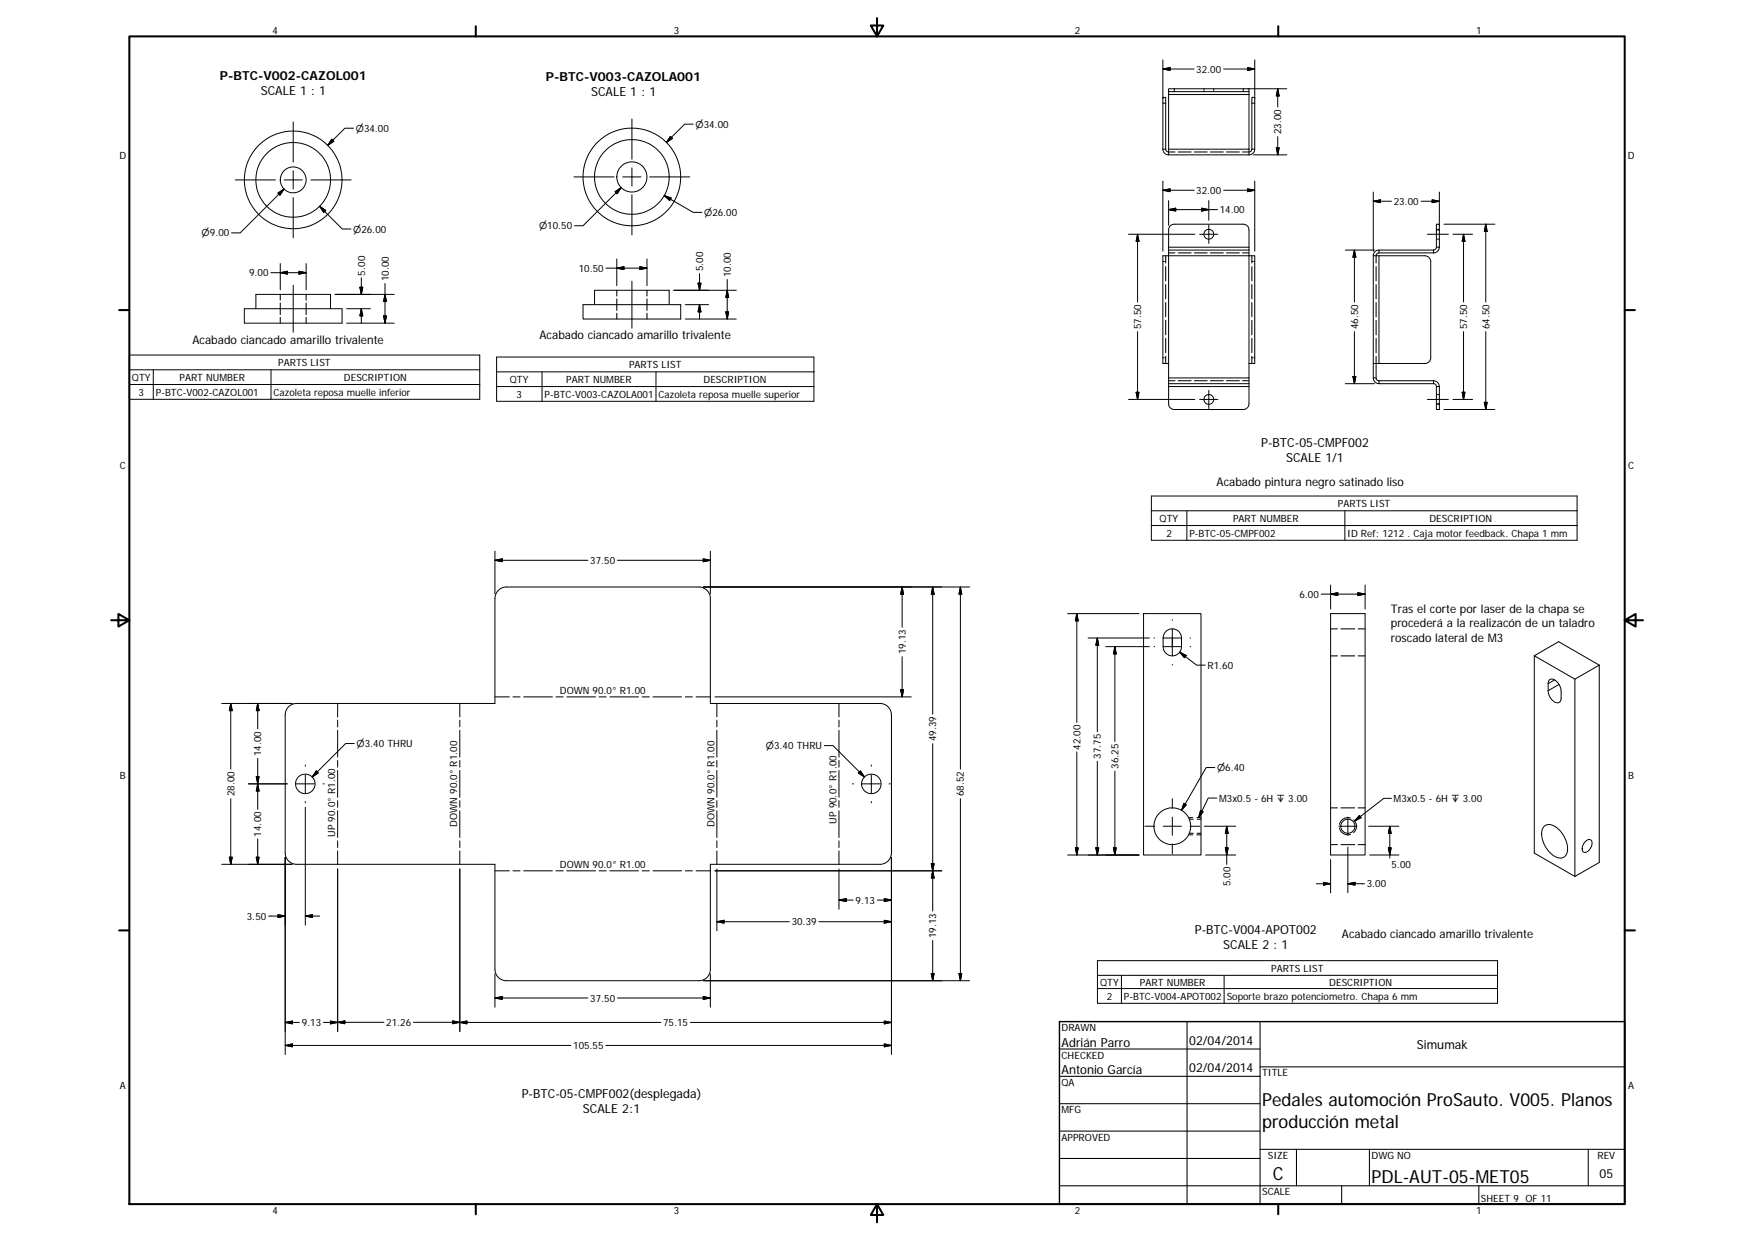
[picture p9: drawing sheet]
<svg xmlns="http://www.w3.org/2000/svg" width="594mm" height="420mm" viewBox="0 0 594 420" stroke-linecap="round" stroke-linejoin="round" font-family="sans-serif">
<g fill="none" stroke="#000" stroke-width=".34">
<path d="M393.9 23.4l2.4-.5v1zM393.9 23.4h10.5M393.9 34.9v-1.9h.9v1.9M393.9 34.9v15.6M393.9 34.9h.9M393.9 20.3v13.1M394.8 34.9v15.6M395.8 31v1M395.8 32h27.2M395.8 32v18.5M397.7 30.1h-1.9v.9h1.9M397.7 30.1v.9"/>
<path d="M397.7 31h23.4M397.7 30.1h23.4M421.1 30.1v.9M421.1 30.1h1.9v.9h-1.9M422.6 22.9l2.4 .5-2.4 .5zM422.6 30.1h13.2M423 31v1M423 32v18.5M424 34.9h1M424 34.9v15.6M424 34.9v-1.9h1v1.9M425 23.4h-10.6"/>
<path d="M425 34.9v15.6M425 20.3v13.1M432.8 30.1v6.1M432.8 30.1l.5 2.4h-1zM99.3 41.3v13.6M99.3 57.8v6.2M112.4 47.1l.7 .7-2.1 1.4zM119.7 43.4h-2.9l-5.8 5.8M194.4 59.9h13.6M210.9 59.9h6.2M214 40.3v13.6M214 56.8v6.2"/>
<path d="M220 59.9h13.6M227.1 46.2l.7 .6-2.1 1.4zM234.8 42h-2.9l-6.2 6.2M393.9 50.5h.9M393.9 50.5a1.9 1.9 0 0 0 1.9 1.9M394.8 50.5l.4 .8 .6 .2M395.8 50.5v1.9M395.8 50.5h27.2M395.8 52.4h27.2M423 50.5v1.9M424 50.5h1M424 50.5l-.4 .8-.6 .2"/>
<path d="M424.6 52.4h11.2M425 50.5a1.9 1.9 0 0 1-2 1.9M432.3 50h1l-.5 2.4zM432.8 46.2v6.2M79.7 60.9h13.6M94.1 65.4l2.1-1.4-1.4 2.1zM96.2 60.9h6.2M96.2 64l-14.8 14.8h-3M99.3 66.9v13.6M105.3 60.9h13.6M108.3 69.8l2 1.4-.7 .7zM108.3 69.9l7.6 7.6h2.9"/>
<path d="M208.3 64.9l2.1-1.4-1.4 2.1zM210.4 63.5l-12.9 12.9h-2.9M214 65.9v13.6M225 66.2l2.3 .8-.5 .9zM225 66.2l9.8 5.7h2.9M382.2 79.3h22.5M385.3 79.3v23M385.3 79.3l.5 2.4h-1zM393.9 64.4l2.4-.5v1zM393.9 64.4h10.5M393.9 61.3v23.7M395.8 71l2.4-.5v1z"/>
<path d="M395.8 71h16.6M395.8 67.9v8.4M406.3 79.3h6.2M407 70.5l2.4 .5-2.4 .5zM409.4 76.2v6.2M409.4 67.9v6.7M414.4 64.4h10.6M422.6 63.9l2.4 .5-2.4 .5zM425 61.3v23.7M465.1 65v20M465.1 68.1l2.5-.5v1zM465.1 68.1h6.2"/>
<path d="M481.3 68.1h6.2M483.4 79.3h7.2M485.1 67.6l2.4 .5-2.4 .5zM486.5 77.9v-2h1v2M486.5 77.9h1M486.5 77.9v5.8M487.5 65v11.3M487.5 77.9v5.8M489 75.9h17.3M492.1 79.3h6.7M495.7 79.3v23M495.7 79.3l.5 2.4h-1z"/>
<path d="M503.2 75.9v26.4M503.2 75.9l.5 2.4h-1zM91.7 92.3h12M94.9 92.3l2.5-.5v1zM94.9 89.2v8.9M99.3 96.6v15.9M101.3 91.8l2.4 .5-2.4 .5zM103.7 89.2v8.9M113.5 99.7h20M121.9 97.2h1l-.5 2.5zM122.4 94v5.7M130.4 96v13.4"/>
<path d="M130.4 99.7l.5 2.4h-1zM208.9 87.7v9M208.9 90.8l2.4-.5v1zM214 95.2v15.9M216.7 90.3l2.4 .5-2.4 .5zM219.1 87.7v9M219.1 90.8h-13.9M228.2 98.3h21.2M236.4 95.9h1l-.5 2.4zM236.9 92.6v5.7M246.3 94.6v13.4M246.3 98.3l.5 2.4h-1z"/>
<path d="M393.9 88.5h.3M394.5 88.5h.3M395.8 83.7v-5.8a1.89 1.89 0 0 1 1.9-2h23.4a1.93 1.93 0 0 1 1.9 2v5.8M395.8 83.7v1M395.8 86.6v36.5M395.8 86.6h27.2M395.8 83.7h27.2M395.8 86.6h-1.9v36.5h1.9v4.9M423 84.7v1.9M423 84.7h-27.2v1.9M423 83.7v1M423 86.6v41.4"/>
<path d="M423 86.6h2v36.5h-2M424 88.5h.3M424.7 88.5h.3M455.6 84.7h9.9M458.7 84.7v17.6M458.7 84.7l.5 2.4h-1zM465.1 86.6h2M465.1 86.6v41.4M467.1 85.6l-.6 .2-.4 .8M467.1 86.6h15.5a2.01 2.01 0 0 1 2 1.9v32.6a1.94 1.94 0 0 1-2 2h-15.5M467.1 84.7a1.9 1.9 0 0 0-2 1.9M467.1 84.7v.9"/>
<path d="M467.1 86.6v36.5M467.1 85.6h18.4M467.1 84.7h18.4M485.5 84.7v.9M486.5 83.7l-.2 .6-.8 .4M486.5 83.7h1M487.5 83.7a1.94 1.94 0 0 1-2 1.9M82.8 104.5h33.1v4.9h-33.1zM86.7 104.5v-4.8h25.2v4.8M117.4 109.4h16.1M117.4 104.5h8.1M122.4 104.5v4.9"/>
<path d="M122.4 104.5l.5 2.5h-1zM129.9 107h1l-.5 2.4zM197.5 103.1h33.1v4.9h-33.1zM201.4 103.1v-4.8h25.2v4.8M232.1 108h17.3M232.1 103.1h7.9M236.9 103.1l.5 2.5h-1zM236.9 103.1v4.9M245.8 105.6h1l-.5 2.4zM385.3 112.3v22.9M458.7 112.3v17.6M495.7 112.3v22.9"/>
<path d="M503.2 112.3v26.3M43.8 120.2h118.7v15h-118.7zM43.8 125.2h118.7M43.8 130.2h118.7M51.9 125.2v10M91.8 125.2v10M168.2 130.9h107.5M168.2 120.9h107.5v15h-107.5zM168.2 125.9h107.5M183.6 125.9v10M222.2 125.9v10M382.2 135.2h22.5"/>
<path d="M384.8 132.8h1l-.5 2.4zM393.9 121.1h.3M394.5 121.1h.3M395.8 130.9v5.8a1.86 1.86 0 0 0 1.9 1.9h23.4a1.97 1.97 0 0 0 1.9-1.9v-5.8M395.8 129.9v1M395.8 128v1.9M395.8 130.9h27.2M395.8 129.9h27.2M395.8 128h27.2M406.3 135.2h6.2M409.4 132.2v6.1M423 129.9v1"/>
<path d="M423 128v1.9M424 121.1h.3M424.7 121.1h.3M455.6 129.9h9.9M458.2 127.5h1l-.5 2.4zM465.1 128a1.93 1.93 0 0 0 2 1.9M465.1 128h1M465.1 123.1h2M466.1 128l.2 .6 .8 .3M466.1 123.1v4.9M467.1 129.9h18.4M467.1 128.9v1"/>
<path d="M467.1 128.9h18.4M483.4 135.2h7.2M485.5 128.9a2.01 2.01 0 0 1 2 2M485.5 129.9l.8 .4 .2 .6M485.5 128.9v1M486.5 130.9h1M486.5 136.7h1M486.5 130.9v5.8M487.5 136.7v1.9h-1v-1.9M487.5 130.9v5.8M489 138.6h17.3M492.1 135.2h6.7"/>
<path d="M495.2 132.8h1l-.5 2.4zM502.7 136.2h1l-.5 2.4zM390 167.9h144.2v15h-144.2zM390 172.9h144.2M390 177.9h144.2M402 172.9v10M455.5 172.9v10M167.6 189.7l2.5-.5v1zM167.6 189.7h31.5M167.6 186.6v14.5M209.1 189.7h31.5M238.2 189.2l2.4 .5-2.4 .5z"/>
<path d="M240.6 186.6v14.5M305.6 198.7v13.7M305.6 198.7l.4 2.5h-1zM315.9 198.7v43.1M315.9 198.7l.5 2.5h-1zM325.3 198.7v61.7M325.3 198.7l.4 2.5h-.9zM328.4 198.7h-90.2M450.7 198.1v8.1M462.4 198.1v8.1M361.6 207.8h24.2M364.7 207.8l.5 2.4h-1z"/>
<path d="M364.7 207.8v36.8M368.5 216h20.8M371.7 216v31.7M371.7 216l.4 2.5h-.9zM374.5 218.9h14.8M377.6 218.9v32.2M377.6 218.9l.5 2.5h-1zM387.3 207.8h19.5v81.7h-19.5zM390.9 218.9h.2M390.9 216h.2M394 218.9h6.1M394 216h6.1"/>
<path d="M397.1 209.8v.2M397.1 212.9v9.1M400.2 216a3.1 3.1 0 0 0-3.1-3.1 3.1 3.1 0 0 0-3.2 3.1v2.9a3.1 3.1 0 0 0 3.2 3.2 3.1 3.1 0 0 0 3.1-3.2M400.2 216v2.9M403.1 218.9h.2M403.1 216h.2M447.5 201.1h14.9M450.7 207.8h11.7v81.7h-11.7zM450.7 201.1l2.4-.4v.9zM459.9 200.7l2.5 .4-2.5 .5zM75.1 238.2h23.8M78.2 238.2v22.2"/>
<path d="M78.2 238.2l.5 2.4h-1zM87.3 238.2l.5 2.4h-1zM87.3 238.2v8.6M97.9 239.1l1.2-.7 1.4-.2h67.1v-35.6a4 4 0 0 1 3.9-3.9h65.2a3.9 3.9 0 0 1 3.9 3.9v35.6h57.4a3.9 3.9 0 0 1 3.9 3.8v46.7a3.9 3.9 0 0 1-3.9 3.9h-57.4v35.6a3.9 3.9 0 0 1-3.9 3.8h-65.2a3.9 3.9 0 0 1-3.9-3.8v-35.6h-67.1a3.9 3.9 0 0 1-3.9-3.9v-46.7l.4-1.8zM114.4 238.2v4.5M155.7 238.2v4.5M167.6 235.9h4.9M173.7 235.9h2.4M177.4 235.9h9.7M188.3 235.9h2.4M192 235.9h9.7M202.9 235.9h2.4"/>
<path d="M206.6 235.9h9.7M217.5 235.9h2.4M221.1 235.9h9.8M232.1 235.9h2.4M235.7 235.9h4.9M242.2 235.9h66.4M242.8 238.2v4.5M284.2 238.2v4.5M305 233.5h1l-.4 2.4zM305.6 222.3v13.6M397.1 225v.1M399.5 220.8l2.3 1.1-.6 .8z"/>
<path d="M399.5 220.8l5.8 4.4h2.9M519.7 222v66.8l13.7 7.9M519.7 222l8.2-4.7 13.8 7.9M519.7 222l13.7 7.9M524.4 231.5a1.44 1.44 0 0 1 .9-1.6 1.44 1.44 0 0 1 1.7 .6l.3 .3a4.9 4.9 0 0 1 1.5 3.2v2.4a1.43 1.43 0 0 1-1 1.5 1.43 1.43 0 0 1-1.7-.6 4.7 4.7 0 0 1-1.7-3.5M524.4 231.5v2.3M526.5 230.2l-2.1 1.3M528 231.7l-3.6 2.1M533.4 229.9v66.8M541.7 225.2l-8.3 4.7M541.7 225.2v66.8l-8.3 4.7M87.3 256.8v17.2"/>
<path d="M103.4 259v.4M114.4 243.8v2.3M114.4 247.2v9.1M114.4 257.5v2.2M120 251.7h-2.9l-11.4 11.4M155.7 243.8v2.3M155.7 247.2v9.1M155.7 257.5v2.2M242.8 243.8v2.3M242.8 247.2v9.1M242.8 257.5v2.2M279.2 252.4h2.9l10.7 10.7"/>
<path d="M284.2 243.8v2.3M284.2 247.2v9.1M284.2 257.5v2.2M295.1 259v.4M315.9 251.8v56.6M364.7 254.6v34.9M371.7 257.7v31.8M411.5 259.9h-3l-8.3 14.4M78.2 270.4v22.2M84.2 265.4h13.2M86.8 263h1l-.5 2.4zM87.3 265.4l.5 2.4h-1z"/>
<path d="M100.3 265.4h6.2M103.4 262.3v6.2M103.4 271.4v.4M103.4 273.3v39.9M107.1 261l.7 .7-2.1 1.4zM109.4 265.4h.4M114.4 260.8v9.1M114.4 271.1v2.2M114.4 274.5v9M155.7 260.8v9.1M155.7 271.1v2.2M155.7 274.5v9"/>
<path d="M242.8 260.8v9.1M242.8 271.1v2.2M242.8 274.5v9M284.2 260.8v9.1M284.2 271.1v2.2M284.2 274.5v9M288.7 265.4h.4M290.7 261.7l.7-.7 1.4 2.1zM292 265.4h6.2M295.1 262.3v6.2M295.1 271.4v.4M301.1 265.4h.4"/>
<path d="M325.3 270.4v61.6M377.6 261.1v28.4M387.8 279.7h3.3M394 279.7h6.1M397.1 270.4v3.3M397.1 276.6v6.2M401 272l.8 .5-1.6 1.8zM402.6 276.8h1.4M403.1 279.7h3.3M405.4 276.8h1.4M406.6 274.4l.9 .4-1.5 2zM407.9 279.7h10.7"/>
<path d="M412.2 270.2h-3l-3.2 6.6M415.5 279.7v13M415.5 279.7l.5 2.5h-1zM453.4 279.7h6.2M456.5 276.6v6.2M457.4 276.9a2.93 2.93 0 0 0-3.7 2.2M458.5 277.6a2.9 2.9 0 0 1 0 4.3M460.5 276.1l.5 .7-2.2 1.1zM463.5 279.7h10.3M470.7 279.7l.5 2.5h-1zM470.7 279.7v10.8M471.3 270.3h-2.6l-9.9 7.6"/>
<path d="M523.1 279.7a3.8 3.8 0 0 1 5 1.3 8.4 8.4 0 0 1 2.4 8.3 2.66 2.66 0 0 1-4.1 .6 8.9 8.9 0 0 1-3.9-9.3zM75.1 292.6h23.8M77.7 290.2h1l-.5 2.4zM86.8 290.2h1l-.5 2.4zM87.3 284v8.6M96.6 290.3v66.7M114.4 294.2v55M114.4 284.7v2.3M114.4 288.1v4.5M155.7 294.2v55M155.7 284.7v2.3M155.7 288.1v4.5"/>
<path d="M167.6 294.8h4.9M173.7 294.8h2.4M177.4 294.8h9.7M188.3 294.8h2.4M192 294.8h9.7M202.9 294.8h2.4M206.6 294.8h9.7M217.5 294.8h2.4M221.1 294.8h9.8M232.1 294.8h2.4M235.7 294.8h4.9M242.2 294.8h76.8"/>
<path d="M242.8 284.7v2.3M242.8 288.1v4.5M242.8 294.2v21M284.2 284.7v2.3M284.2 288.1v4.5M284.2 294.2v13.6M301.9 290.3v66.7M315.4 292.4h1l-.5 2.4zM315.9 294.8l.5 2.5h-1zM361.6 289.5h24.2M364.2 287h1l-.5 2.5zM371.2 287h.9l-.4 2.5z"/>
<path d="M377.1 287h1l-.5 2.5zM397.1 285.7v3.3M402.6 282.7h1.4M405.4 282.7h1.4M408.3 289.5h10.3M415 287h1l-.5 2.5zM445.8 299.2h4.9M448.3 298.7l2.4 .5-2.4 .5zM450.7 291v11.3M453.7 280.4a2.94 2.94 0 0 0 3.7 2.1M456.5 286.8v15.5M456.5 299.2l2.5-.5v1z"/>
<path d="M456.5 299.2h5.6M463.9 289.5h9.9M470.2 287h1l-.5 2.5zM536.8 285.1a1.34 1.34 0 0 1 1.1-.8 1.34 1.34 0 0 1 1.3 .6 3.1 3.1 0 0 1-2.7 3.7 2.22 2.22 0 0 1 .3-3.5zM91 310.2h5.6M94.2 309.7l2.4 .5-2.4 .4zM103.4 310.2l2.4-.5v.9zM103.4 310.2h4.9M242.8 312.1l2.4-.5v.9zM242.8 312.1h24.6M277.4 312.1h24.5M284.2 304.7l2.4-.5v1z"/>
<path d="M284.2 304.7h4.8M297.1 304.7h4.8M299.5 304.2l2.4 .5-2.4 .5zM299.5 311.6l2.4 .5-2.4 .4zM315.9 318.4v13.6M167.6 337.9l2.5-.5v1zM167.6 329.7v11.3M199.1 337.9h-31.5M209.1 337.9h31.5M238.2 337.4l2.4 .5-2.4 .5zM238.2 332h90.2M240.6 329.7v11.3"/>
<path d="M315.4 329.6h1l-.5 2.4zM324.8 329.6h.9l-.4 2.4zM371.7 325.2h135.5v14.5h-135.5zM371.7 330.2h135.5M371.7 334.7h135.5M379.8 330.2v9.5M414.6 330.2v9.5M96.6 346.2l2.4-.5v.9zM96.6 353.9l2.4-.5v1zM96.6 346.2h4.8M96.6 353.9h96.7M111.9 345.7l2.5 .5-2.5 .4z"/>
<path d="M114.4 346.1l2.4-.5v1zM130 346.1l-20.4 .1M140 346.1l83.8 .1M153.3 345.6l2.4 .5-2.4 .5zM155.7 346.2l2.5-.5v.9zM205.2 353.9h96.7M233.8 346.2h68.1M299.5 345.7l2.4 .5-2.4 .4zM299.5 353.4l2.4 .5-2.4 .5z"/>
<circle cx="214" cy="59.9" r="12.6"/>
<circle cx="214" cy="59.9" r="5.1"/>
<circle cx="214" cy="59.9" r="16.5"/>
<circle cx="99.3" cy="60.9" r="12.6"/>
<circle cx="99.3" cy="60.9" r="4.4"/>
<circle cx="99.3" cy="60.9" r="16.5"/>
<circle cx="409.4" cy="79.3" r="1.64"/>
<circle cx="409.4" cy="135.2" r="1.65"/>
<circle cx="103.4" cy="265.4" r="3.3"/>
<circle cx="295.1" cy="265.4" r="3.3"/>
<circle cx="397.1" cy="279.7" r="6.2"/>
<circle cx="456.5" cy="279.7" r="2.39"/>
</g>
<g fill="none" stroke="#000" stroke-width=".36">
<path d="M407.8 30.1v.3M407.8 30.7v.3M411.1 30.1v.3M411.1 30.7v.3M395.8 51.5h2.2M399.1 51.5h4.3M404.5 51.5h4.4M409.9 51.5h4.4M415.4 51.5h4.4M420.9 51.5h2.1M486.5 77.7h.3M487.2 77.7h.3"/>
<path d="M94.9 99.7v1.9M103.7 99.7v1.9M208.9 98.3v1.9M219.1 98.3v1.9M394.8 86.6v2.4M394.8 90.3v4.8M394.8 96.3v4.9M395.8 85.6h2.2M399.1 85.6h4.3M404.5 85.6h4.4M409.9 85.6h4.4M415.4 85.6h4.4"/>
<path d="M420.9 85.6h2.1M424 86.6v2.4M424 90.3v4.8M424 96.3v4.9M466.1 86.6v2.4M466.1 90.3v4.8M466.1 96.3v4.9M486.5 81h.3M487.2 81h.3M94.9 102.6v3.9M94.9 107.4v2M103.7 102.6v3.9"/>
<path d="M103.7 107.4v2M208.9 101.2v3.9M208.9 106.1v1.9M219.1 101.2v3.9M219.1 106.1v1.9M394.8 102.4v4.9M394.8 108.5v4.9M394.8 114.6v4.8M424 102.4v4.9M424 108.5v4.9M424 114.6v4.8M466.1 102.4v4.9"/>
<path d="M466.1 108.5v4.9M466.1 114.6v4.8M394.8 120.6v2.5M395.8 128.9h2.2M399.1 128.9h4.3M404.5 128.9h4.4M409.9 128.9h4.4M415.4 128.9h4.4M420.9 128.9h2.1M424 120.6v2.5M466.1 120.6v2.5M486.5 136.9h.3"/>
<path d="M486.5 133.6h.3M487.2 136.9h.3M487.2 133.6h.3M450.7 212.9h2.3M454.2 212.9h4.6M460 212.9h2.4M450.7 222.1h2.3M454.2 222.1h4.6M460 222.1h2.4M402.8 277.3h1.3M405.5 277.3h1.3M450.7 273.5h2.3"/>
<path d="M454.2 273.5h4.6M460 273.5h2.4M402.8 282.1h1.3M405.5 282.1h1.3M450.7 286h2.3M454.2 286h4.6M460 286h2.4M358.8 355.2h68M402.1 345.9v61.8M426.8 345.9v61.8M358.8 364.4h68M358.8 373.7h68"/>
<path d="M426.8 361.2h123.5M358.8 382.9h68M358.8 392.2h68M426.8 389.1h123.5M439.1 389.1v12.4M463.8 389.1v12.4M537.9 389.1v12.4M358.8 401.5h191.5M454.4 401.5v6.2M500.9 401.5v6.2"/>
</g>
<g fill="none" stroke="#000" stroke-width=".69">
<path d="M43.8 12.3h506.5v395.4h-506.5zM161.2 8.9v3.4M297 6.1v6.2l-2.1-3.7h4.3l-2.2 3.7M432.9 8.9v3.4M40.4 105h3.4M550.3 105h3.4M37.6 210h6.2l-3.7-2.1v4.2l3.7-2.1M550.3 210l3.7 2.1v-4.2l-3.7 2.1h6.2M40.4 315h3.4M550.3 315h3.4M161.2 407.7v3.4M297 407.7l2.2 3.7h-4.3l2.1-3.7v6.1"/>
<path d="M432.9 407.7v3.4"/>
</g>
<path d="M358.8 345.9h191.5v61.8h-191.5z" fill="none" stroke="#000" stroke-width=".48"/>
<g fill="#000" stroke="#000" stroke-width=".34">
<path d="M393.9 23.4l2.4-.5v1zM422.6 22.9l2.4 .5-2.4 .5zM432.8 30.1l.5 2.4h-1zM112.4 47.1l.7 .7-2.1 1.4zM227.1 46.2l.7 .6-2.1 1.4zM432.3 50h1l-.5 2.4zM94.1 65.4l2.1-1.4-1.4 2.1zM108.3 69.8l2 1.4-.7 .7zM208.3 64.9l2.1-1.4-1.4 2.1zM225 66.2l2.3 .8-.5 .9zM393.9 64.4l2.4-.5v1zM395.8 71l2.4-.5v1z"/>
<path d="M407 70.5l2.4 .5-2.4 .5zM422.6 63.9l2.4 .5-2.4 .5zM465.1 68.1l2.5-.5v1zM485.1 67.6l2.4 .5-2.4 .5zM503.2 75.9l.5 2.4h-1zM94.9 92.3l2.5-.5v1zM101.3 91.8l2.4 .5-2.4 .5zM121.9 97.2h1l-.5 2.5zM208.9 90.8l2.4-.5v1zM216.7 90.3l2.4 .5-2.4 .5zM236.4 95.9h1l-.5 2.4zM385.3 79.3l.5 2.4h-1z"/>
<path d="M458.7 84.7l.5 2.4h-1zM495.7 79.3l.5 2.4h-1zM122.4 104.5l.5 2.5h-1zM129.9 107h1l-.5 2.4zM130.4 99.7l.5 2.4h-1zM236.9 103.1l.5 2.5h-1zM245.8 105.6h1l-.5 2.4zM246.3 98.3l.5 2.4h-1zM384.8 132.8h1l-.5 2.4zM458.2 127.5h1l-.5 2.4zM495.2 132.8h1l-.5 2.4zM502.7 136.2h1l-.5 2.4z"/>
<path d="M167.6 189.7l2.5-.5v1zM238.2 189.2l2.4 .5-2.4 .5zM305.6 198.7l.4 2.5h-1zM315.9 198.7l.5 2.5h-1zM325.3 198.7l.4 2.5h-.9zM364.7 207.8l.5 2.4h-1zM371.7 216l.4 2.5h-.9zM450.7 201.1l2.4-.4v.9zM459.9 200.7l2.5 .4-2.5 .5zM305 233.5h1l-.4 2.4zM377.6 218.9l.5 2.5h-1zM399.5 220.8l2.3 1.1-.6 .8z"/>
<path d="M78.2 238.2l.5 2.4h-1zM87.3 238.2l.5 2.4h-1zM86.8 263h1l-.5 2.4zM87.3 265.4l.5 2.4h-1zM107.1 261l.7 .7-2.1 1.4zM290.7 261.7l.7-.7 1.4 2.1zM401 272l.8 .5-1.6 1.8zM406.6 274.4l.9 .4-1.5 2zM460.5 276.1l.5 .7-2.2 1.1zM77.7 290.2h1l-.5 2.4zM86.8 290.2h1l-.5 2.4zM315.4 292.4h1l-.5 2.4z"/>
<path d="M315.9 294.8l.5 2.5h-1zM364.2 287h1l-.5 2.5zM371.2 287h.9l-.4 2.5zM377.1 287h1l-.5 2.5zM415 287h1l-.5 2.5zM415.5 279.7l.5 2.5h-1zM448.3 298.7l2.4 .5-2.4 .5zM456.5 299.2l2.5-.5v1zM470.2 287h1l-.5 2.5zM470.7 279.7l.5 2.5h-1zM94.2 309.7l2.4 .5-2.4 .4zM103.4 310.2l2.4-.5v.9z"/>
<path d="M242.8 312.1l2.4-.5v.9zM284.2 304.7l2.4-.5v1zM299.5 304.2l2.4 .5-2.4 .5zM299.5 311.6l2.4 .5-2.4 .4zM167.6 337.9l2.5-.5v1zM238.2 337.4l2.4 .5-2.4 .5zM315.4 329.6h1l-.5 2.4zM324.8 329.6h.9l-.4 2.4zM96.6 346.2l2.4-.5v.9zM96.6 353.9l2.4-.5v1zM111.9 345.7l2.5 .5-2.5 .4zM114.4 346.1l2.4-.5v1z"/>
<path d="M153.3 345.6l2.4 .5-2.4 .5zM155.7 346.2l2.5-.5v.9zM299.5 345.7l2.4 .5-2.4 .4zM299.5 353.4l2.4 .5-2.4 .5z"/>
</g>
<g font-size="6.1">
<text x="427.5" y="374.4">Pedales automoción ProSauto. V005. Planos</text>
<text x="427.5" y="381.8">producción metal</text>
<text x="431.1" y="399.4">C</text>
<text x="464.5" y="400.6">PDL-AUT-05-MET05</text>
</g>
<g font-size="4.2">
<text x="74.5" y="27.2">P-BTC-V002-CAZOL001</text>
<text x="184.9" y="27.3">P-BTC-V003-CAZOLA001</text>
<text x="88.3" y="32.3">SCALE 1 : 1</text>
<text x="200.2" y="32.4">SCALE 1 : 1</text>
<text x="427.2" y="151.3">P-BTC-05-CMPF002</text>
<text x="435.6" y="156.4">SCALE 1/1</text>
<text x="404.7" y="316.2">P-BTC-V004-APOT002</text>
<text x="414.3" y="321.3">SCALE 2 : 1</text>
<text x="402.8" y="353.7">02/04/2014</text>
<text x="359.5" y="354.3">Adrián Parro</text>
<text x="479.9" y="355.1">Simumak</text>
<text x="359.5" y="363.6">Antonio García</text>
<text x="402.8" y="363">02/04/2014</text>
<text x="176.7" y="371.9">P-BTC-05-CMPF002(desplegada)</text>
<text x="197.5" y="376.9">SCALE 2:1</text>
<text x="541.8" y="398.7">05</text>
</g>
<g font-size="4">
<text x="65.2" y="116.5">Acabado ciancado amarillo trivalente</text>
<text x="182.7" y="114.6">Acabado ciancado amarillo trivalente</text>
<text x="412.1" y="164.4">Acabado pintura negro satinado liso</text>
<text x="471.1" y="207.6">Tras el corte por laser de la chapa se</text>
<text x="471.1" y="212.4">procederá a la realizacón de un taladro</text>
<text x="471.1" y="217.2">roscado lateral de M3</text>
<text x="454.5" y="317.5">Acabado ciancado amarillo trivalente</text>
</g>
<g font-size="3.4">
<text x="92.3" y="11.3">4</text>
<text x="228.2" y="11.3">3</text>
<text x="364.1" y="11.3">2</text>
<text x="499.9" y="11.3">1</text>
<text x="405.2" y="24.6">32.00</text>
<text x="434" y="45.5" transform="rotate(-90 434 45.5)">23.00</text>
<text x="40.4" y="53.7">D</text>
<text x="551.4" y="53.7">D</text>
<text x="405.2" y="65.7">32.00</text>
<text x="472.1" y="69.4">23.00</text>
<text x="413.1" y="72.2">14.00</text>
<text x="84.4" y="93.6">9.00</text>
<text x="123.6" y="93.3" transform="rotate(-90 123.6 93.3)">5.00</text>
<text x="131.6" y="95.2" transform="rotate(-90 131.6 95.2)">10.00</text>
<text x="196" y="92">10.50</text>
<text x="238.2" y="91.9" transform="rotate(-90 238.2 91.9)">5.00</text>
<text x="247.6" y="93.9" transform="rotate(-90 247.6 93.9)">10.00</text>
<text x="386.5" y="111.5" transform="rotate(-90 386.5 111.5)">57.50</text>
<text x="460" y="111.5" transform="rotate(-90 460 111.5)">46.50</text>
<text x="496.9" y="111.5" transform="rotate(-90 496.9 111.5)">57.50</text>
<text x="504.4" y="111.5" transform="rotate(-90 504.4 111.5)">64.50</text>
<text x="94.3" y="124">PARTS LIST</text>
<text x="213.1" y="124.7">PARTS LIST</text>
<text x="44.7" y="129">QTY</text>
<text x="60.8" y="128.9">PART NUMBER</text>
<text x="116.5" y="129">DESCRIPTION</text>
<text x="172.7" y="129.6">QTY</text>
<text x="191.8" y="129.6">PART NUMBER</text>
<text x="238.3" y="129.6">DESCRIPTION</text>
<text x="47" y="134">3</text>
<text x="52.8" y="134">P-BTC-V002-CAZOL001</text>
<text x="92.7" y="134">Cazoleta reposa muelle inferior</text>
<text x="175" y="134.7">3</text>
<text x="184.5" y="134.7">P-BTC-V003-CAZOLA001</text>
<text x="223.1" y="134.7">Cazoleta reposa muelle superior</text>
<text x="40.6" y="158.7">C</text>
<text x="551.5" y="158.7">C</text>
<text x="453.2" y="171.7">PARTS LIST</text>
<text x="392.8" y="176.7">QTY</text>
<text x="417.6" y="176.7">PART NUMBER</text>
<text x="484.1" y="176.7">DESCRIPTION</text>
<text x="395" y="181.7">2</text>
<text x="402.8" y="181.7">P-BTC-05-CMPF002</text>
<text x="456.3" y="181.7">ID Ref: 1212 . Caja motor feedback. Chapa 1 mm</text>
<text x="199.9" y="190.9">37.50</text>
<text x="440.1" y="202.4">6.00</text>
<text x="306.8" y="221.6" transform="rotate(-90 306.8 221.6)">19.13</text>
<text x="409" y="226.4">R1.60</text>
<text x="189.6" y="235.1">DOWN 90.0° R1.00</text>
<text x="317.1" y="251" transform="rotate(-90 317.1 251)">49.39</text>
<text x="88.5" y="256" transform="rotate(-90 88.5 256)">14.00</text>
<text x="365.9" y="253.8" transform="rotate(-90 365.9 253.8)">42.00</text>
<text x="372.9" y="257" transform="rotate(-90 372.9 257)">37.75</text>
<text x="40.6" y="263.7">B</text>
<text x="378.8" y="260.3" transform="rotate(-90 378.8 260.3)">36.25</text>
<text x="551.5" y="263.7">B</text>
<text x="79.4" y="269.6" transform="rotate(-90 79.4 269.6)">28.00</text>
<text x="326.5" y="269.6" transform="rotate(-90 326.5 269.6)">68.52</text>
<text x="412.9" y="271.4">M3x0.5 - 6H ↧ 3.00</text>
<text x="472" y="271.5">M3x0.5 - 6H ↧ 3.00</text>
<text x="154.9" y="279.9" transform="rotate(-90 154.9 279.9)">DOWN 90.0° R1.00</text>
<text x="242" y="279.9" transform="rotate(-90 242 279.9)">DOWN 90.0° R1.00</text>
<text x="283.3" y="278.9" transform="rotate(-90 283.3 278.9)">UP 90.0° R1.00</text>
<text x="88.5" y="283.2" transform="rotate(-90 88.5 283.2)">14.00</text>
<text x="113.5" y="283.3" transform="rotate(-90 113.5 283.3)">UP 90.0° R1.00</text>
<text x="471.3" y="293.8">5.00</text>
<text x="189.6" y="294">DOWN 90.0° R1.00</text>
<text x="289.8" y="306">9.13</text>
<text x="416.7" y="300" transform="rotate(-90 416.7 300)">5.00</text>
<text x="462.9" y="300.4">3.00</text>
<text x="83.6" y="311.4">3.50</text>
<text x="268.2" y="313.3">30.39</text>
<text x="317.1" y="317.6" transform="rotate(-90 317.1 317.6)">19.13</text>
<text x="430.5" y="329">PARTS LIST</text>
<text x="372.6" y="333.7">QTY</text>
<text x="386.1" y="333.7">PART NUMBER</text>
<text x="450.2" y="333.7">DESCRIPTION</text>
<text x="199.9" y="339.1">37.50</text>
<text x="374.8" y="338.5">2</text>
<text x="380.7" y="338.5">P-BTC-V004-APOT002</text>
<text x="415.5" y="338.5">Soporte brazo potenciometro. Chapa 6 mm</text>
<text x="102.2" y="347.4">9.13</text>
<text x="130.8" y="347.3">21.26</text>
<text x="224.6" y="347.4">75.15</text>
<text x="359.5" y="349.1">DRAWN</text>
<text x="194.1" y="355.2">105.55</text>
<text x="359.5" y="358.4">CHECKED</text>
<text x="427.5" y="364.4">TITLE</text>
<text x="40.6" y="368.7">A</text>
<text x="359.5" y="367.7">QA</text>
<text x="551.5" y="368.7">A</text>
<text x="359.5" y="376.9">MFG</text>
<text x="359.5" y="386.2">APPROVED</text>
<text x="429.4" y="392.4">SIZE</text>
<text x="464.5" y="392.4">DWG NO</text>
<text x="541.1" y="392.3">REV</text>
<text x="427.5" y="404.7">SCALE</text>
<text x="501.6" y="406.8">SHEET 9 OF 11</text>
<text x="92.3" y="411.1">4</text>
<text x="228.2" y="411.1">3</text>
<text x="364.1" y="411.1">2</text>
<text x="499.9" y="411.1">1</text>
</g>
<g font-size="3.2">
<text x="120.5" y="44.6">⌀34.00</text>
<text x="235.6" y="43.2">⌀34.00</text>
<text x="182.6" y="77.6">⌀10.50</text>
<text x="238.5" y="73.1">⌀26.00</text>
<text x="68.3" y="80">⌀9.00</text>
<text x="119.6" y="78.7">⌀26.00</text>
<text x="120.8" y="252.9">⌀3.40 THRU</text>
<text x="259.4" y="253.7">⌀3.40 THRU</text>
<text x="412.2" y="261">⌀6.40</text>
</g>
</svg>
